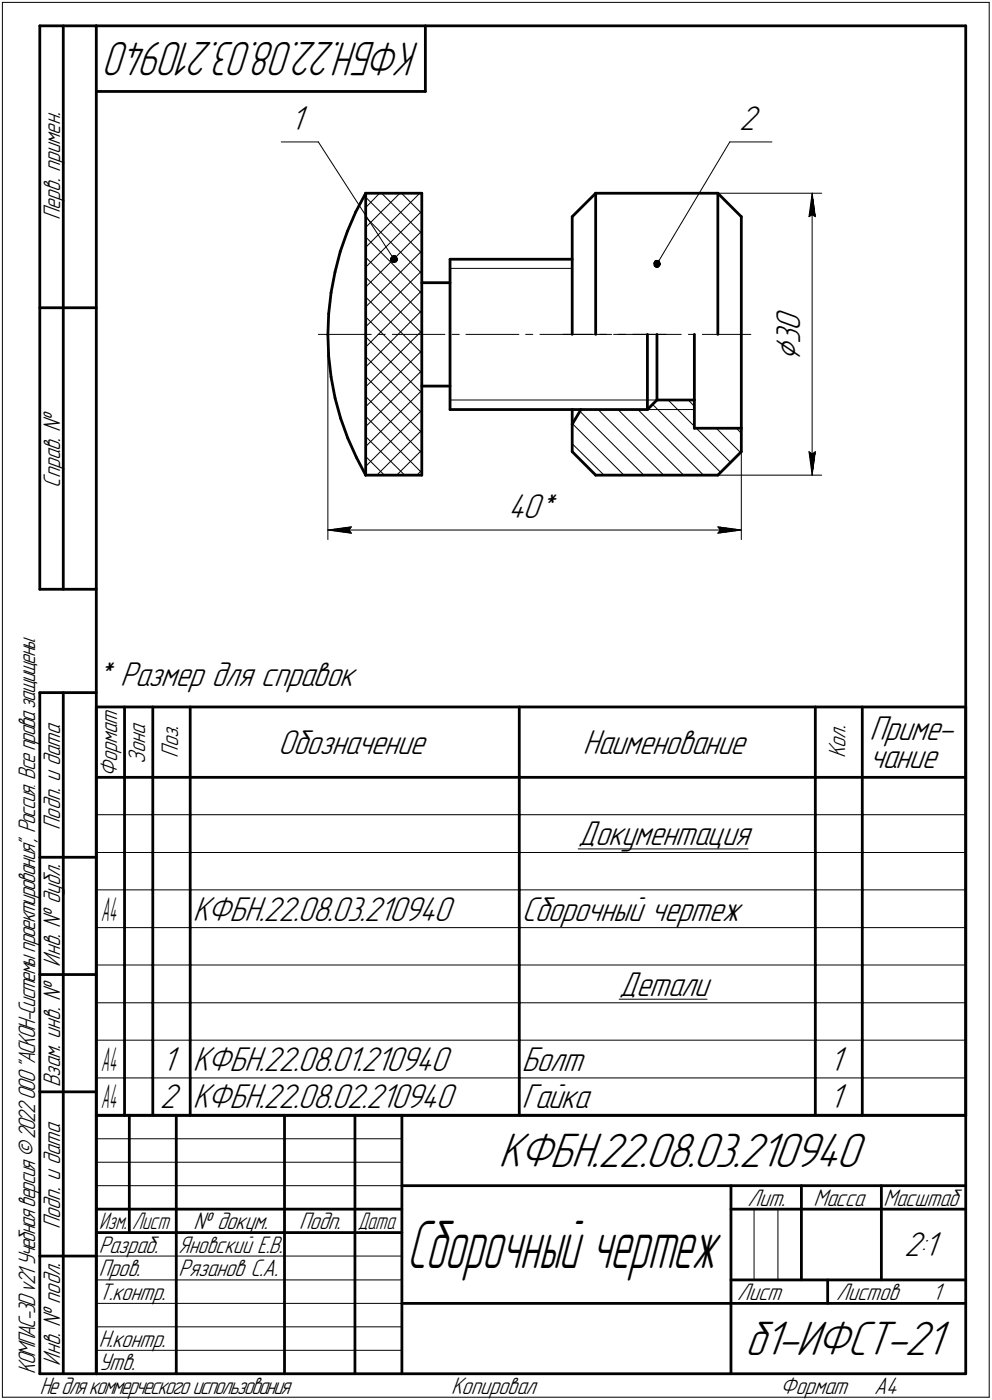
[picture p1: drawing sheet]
<svg xmlns="http://www.w3.org/2000/svg" width="211mm" height="298mm" viewBox="0 0 211 298" stroke-linecap="round" stroke-linejoin="round" font-family="sans-serif">
<g fill="none" stroke="#000" stroke-width=".59">
<path d="M8.5 5.5v120zM8.5 5.5h12zM13.5 5.5v120zM20.5 5.5v287zM20.5 5.5h185zM20.5 19.5h70zM90.5 5.5v14zM205.5 5.5v287zM71.3 57.9l-.9 4.4zM72.4 53.6l-1.1 4.3zM73.9 49.3l-1.5 4.3zM75.7 45.1l-1.8 4.2z"/>
<path d="M77.8 41.1v60.1zM77.8 41.1h11.9zM77.8 41.1l-2.1 4zM89.7 41.1v60.1zM95.8 55.2v32zM95.8 55.2h26zM121.8 46.1l4.9-5zM121.8 46.1v25.1zM126.7 41.1h26zM126.7 41.1v30.1zM152.7 41.1l5 5zM152.7 41.1v30.1z"/>
<path d="M157.7 46.1v45.1zM8.5 65.5h12zM69.8 71.3l.1 4.6zM69.9 66.8l-.1 4.5zM69.9 75.9l.5 4.4zM70.4 62.3l-.5 4.5zM89.7 60.2h6.1zM137.8 71.2v16zM139.8 71.2v14zM147.7 71.2v14zM70.4 80.3l.9 4.5zM71.3 84.8l1.2 4.3z"/>
<path d="M72.5 89.1l1.5 4.2zM74 93.3l1.9 4.2zM75.9 97.5l1.9 3.7zM89.7 82.2h6.1zM95.8 87.2h27.8zM121.8 96.2l4.9 5zM121.8 90.3v5.9zM121.8 87.2v3.1zM123.6 87.2h14.2zM123.6 87.2l-1.8 3.1zM139.8 85.2l-2 2zM139.8 85.2h7.9z"/>
<path d="M147.7 85.2v6zM147.7 91.2h10zM157.7 91.2v5zM157.7 96.2l-5 5zM77.8 101.2h11.9zM126.7 101.2h26zM8.5 125.5h12zM8.5 147.5v145zM8.5 147.5h12zM13.5 147.5v145zM20.5 150.5v87zM20.5 150.5h185z"/>
<path d="M26.5 150.5v15zM32.5 150.5v15zM40.5 150.5v15zM110.5 150.5v15zM173.5 150.5v15zM183.5 150.5v15zM205.5 150.5v87zM20.5 165.5h185zM26.5 165.5v8zM26.5 173.5v8zM32.5 165.5v8zM32.5 173.5v8z"/>
<path d="M40.5 165.5v8zM40.5 173.5v8zM110.5 165.5v8zM110.5 173.5v8zM173.5 165.5v8zM173.5 173.5v8zM183.5 165.5v8zM183.5 173.5v8zM8.5 182.5h12zM26.5 181.5v8zM26.5 189.5v8zM26.5 197.5v8z"/>
<path d="M32.5 181.5v8zM32.5 189.5v8zM32.5 197.5v8zM40.5 181.5v8zM40.5 189.5v8zM40.5 197.5v8zM110.5 181.5v8zM110.5 189.5v8zM110.5 197.5v8zM173.5 181.5v8zM173.5 189.5v8zM173.5 197.5v8z"/>
<path d="M183.5 181.5v8zM183.5 189.5v8zM183.5 197.5v8zM8.5 207.5h12zM26.5 205.5v8zM26.5 213.5v8zM32.5 205.5v8zM32.5 213.5v8zM40.5 205.5v8zM40.5 213.5v8zM110.5 205.5v8zM110.5 213.5v8z"/>
<path d="M173.5 205.5v8zM173.5 213.5v8zM183.5 205.5v8zM183.5 213.5v8zM8.5 232.5h12zM20.5 237.5h185zM20.5 237.5v55zM26.5 221.5v8zM26.5 229.5v8zM27.5 237.5v25zM32.5 221.5v8zM32.5 229.5v8z"/>
<path d="M37.5 237.5v55zM40.5 221.5v8zM40.5 229.5v8zM60.5 237.5v55zM75.5 237.5v55zM85.5 237.5v55zM110.5 221.5v8zM110.5 229.5v8zM173.5 221.5v8zM173.5 229.5v8zM183.5 221.5v8zM183.5 229.5v8z"/>
<path d="M20.5 257.5h65zM85.5 252.5h120zM155.5 252.5v40zM155.5 257.5h15zM170.5 252.5v20zM170.5 257.5h35zM187.5 252.5v20zM8.5 267.5h12zM20.5 262.5h65zM85.5 277.5h70zM155.5 277.5h50zM155.5 272.5h50z"/>
<path d="M176.1 272.5v5zM8.5 292.5h12zM20.5 292.5h185z"/>
</g>
<g fill="none" stroke="#000" stroke-width=".21">
<path d="M.5 .5v297zM.5 .5h210zM210.5 .5v297zM59.9 30.2h7.8zM67.7 30.2l16.1 25zM155.3 30.2l-15.5 26zM155.3 30.2h9zM77.8 56.9l11.9-11.9zM77.8 52.7l11.5-11.6zM77.8 48.4l7.3-7.3zM77.8 42l11.9 11.9zM77.8 46.2l11.9 12.1z"/>
<path d="M77.8 50.5l11.9 12zM77.8 54.8l11.9 11.9zM77.8 59l11.9 12zM80.8 41.1l-3 3.1zM81.2 41.1l8.5 8.6zM85.4 41.1l4.3 4.4zM89.7 41.2h.1M95.8 57.1h26zM152.7 41.1h22.1zM172.1 46.1l.7-.4zM172.8 41.1l.7 5zM172.8 45.7l.7 .4z"/>
<path d="M172.8 41.1l-.7 5zM172.8 41.1v60.1zM67.7 71.2h11.3zM69.8 71.2v43.7zM77.8 69.6l11.9-11.9zM77.8 65.4l11.9-12zM77.8 61.1l11.9-11.9zM77.8 63.2l11.9 12zM77.8 67.5l11.9 11.9zM77.8 71.7l11.9 12zM77.8 75.9l11.9 12zM80.4 71.2h1.6z"/>
<path d="M83.5 71.2h11.2zM89.7 70.4l-11.9 12zM89.7 66.1l-11.9 12zM89.7 61.9l-11.9 12zM96.2 71.2h1.5zM99.1 71.2h11.3zM111.8 71.2h1.6zM114.9 71.2h11.2zM119.8 71.2h10.3zM127.6 71.2h1.4zM130.6 71.2h11.1zM131.6 71.2h1.5z"/>
<path d="M134.6 71.2h10.3zM146.5 71.2h1.4zM149.4 71.2h10.4zM77.8 99.3l11.9-11.9zM77.8 90.8l11.9-11.9zM77.8 86.6l11.9-11.9zM77.8 80.2l11.9 11.9zM77.8 84.4l11.9 12zM77.8 88.6l11.9 12.1zM77.8 93l8.3 8.2zM77.8 97.2l4 4zM89.7 83.1l-11.9 12z"/>
<path d="M95.8 85.2h44zM121.8 94.5l6.7 6.7zM121.8 90.3l11 10.9zM123.4 87.5l13.6 13.7zM127.3 87.2l13.9 14zM131.5 87.2l14 14zM135.7 87.2l14 14zM137.8 87.2h9.9zM138.9 86.1l14.4 14.5zM142.2 85.2l5.5 5.6zM146.5 85.2l1.2 1.3zM148.2 91.2l7.2 7.3z"/>
<path d="M152.4 91.2l5.2 5.2zM156.7 91.2l1 1.1zM157.7 96.2v18.7zM172.1 96.2l.7 5zM172.1 96.2l.7 .5zM172.8 96.7l.7-.5zM173.5 96.2l-.7 5zM69.8 112.9l5-.7zM69.8 112.9l5 .6zM69.8 112.9h87.9zM74.3 112.9l.5 .6zM74.8 112.2l-.5 .7z"/>
<path d="M80.2 101.2l9.5-9.6zM84.4 101.2l5.3-5.4zM89.7 100.1l-1 1.1zM152.7 101.2h22.1zM152.7 113.5l5-.6zM152.7 112.2l.5 .7zM152.7 112.2l5 .7zM153.2 112.9l-.5 .6zM20.5 173.5h6zM26.5 173.5h6zM32.5 173.5h8zM40.5 173.5h70z"/>
<path d="M110.5 173.5h63zM173.5 173.5h10zM183.5 173.5h22zM20.5 181.5h6zM20.5 189.5h6zM20.5 197.5h6zM26.5 181.5h6zM26.5 189.5h6zM26.5 197.5h6zM32.5 181.5h8zM32.5 189.5h8zM32.5 197.5h8z"/>
<path d="M40.5 181.5h70zM40.5 189.5h70zM40.5 197.5h70zM110.5 181.5h63zM110.5 189.5h63zM110.5 197.5h63zM123 180.8h36.2zM173.5 181.5h10zM173.5 189.5h10zM173.5 197.5h10zM183.5 181.5h22zM183.5 189.5h22z"/>
<path d="M183.5 197.5h22zM20.5 205.5h6zM20.5 213.5h6zM26.5 205.5h6zM26.5 213.5h6zM32.5 205.5h8zM32.5 213.5h8zM40.5 205.5h70zM40.5 213.5h70zM110.5 205.5h63zM110.5 213.5h63zM131.7 212.8h18.8z"/>
<path d="M173.5 205.5h10zM173.5 213.5h10zM183.5 205.5h22zM183.5 213.5h22zM20.5 221.5h6zM20.5 229.5h6zM26.5 221.5h6zM26.5 229.5h6zM32.5 221.5h8zM32.5 229.5h8zM40.5 221.5h70zM40.5 229.5h70z"/>
<path d="M110.5 221.5h63zM110.5 229.5h63zM173.5 221.5h10zM173.5 229.5h10zM183.5 221.5h22zM183.5 229.5h22zM20.5 247.5h65zM20.5 252.5h65zM20.5 242.5h65zM160.4 257.5v15zM165.5 257.5v15zM20.5 267.5h65z"/>
<path d="M20.5 272.5h65zM20.5 277.5h65zM.5 297.5h210zM20.5 282.5h65zM20.5 287.5h65z"/>
</g>
<g fill="#fff" stroke="#fff" stroke-width=".21">
<path d="M108.1 104.7h11.4zM108.1 104.8h11.4zM108.1 104.9h11.4zM108.1 105h11.4zM108.1 105.1h11.4zM108.1 105.2h11.4zM108.1 105.2h11.4zM108.1 105.3h11.4zM108.1 105.4h11.4zM108.1 105.5h11.4zM108.1 105.6h11.4zM108.1 105.7h11.4zM108.1 105.7h11.4zM108.1 105.8h11.4zM108.1 105.9h11.4zM108.1 106h11.4zM108.1 106.1h11.4zM108.1 106.2h11.4zM108.1 106.3h11.4zM108.1 106.3h11.4zM108.1 106.4h11.4zM108.1 106.5h11.4zM108.1 106.6h11.4zM108.1 106.7h11.4zM108.1 106.8h11.4zM108.1 106.8h11.4zM108.1 106.9h11.4zM108.1 107h11.4zM108.1 107.1h11.4zM108.1 107.2h11.4zM108.1 107.3h11.4zM108.1 107.4h11.4zM108.1 107.4h11.4zM108.1 107.5h11.4zM108.1 107.6h11.4zM108.1 107.7h11.4zM108.1 107.8h11.4zM108.1 107.9h11.4zM108.1 107.9h11.4zM108.1 108h11.4zM108.1 108.1h11.4zM108.1 108.2h11.4zM108.1 108.3h11.4zM108.1 108.4h11.4zM108.1 108.5h11.4zM108.1 108.5h11.4zM108.1 108.6h11.4zM108.1 108.7h11.4zM108.1 108.8h11.4zM108.1 108.9h11.4zM108.1 109h11.4zM108.1 109.1h11.4zM108.1 109.1h11.4zM108.1 109.2h11.4zM108.1 109.3h11.4zM108.1 109.4h11.4zM108.1 109.5h11.4zM108.1 109.6h11.4zM108.1 109.6h11.4zM108.1 109.7h11.4zM108.1 109.8h11.4zM108.1 109.9h11.4zM108.1 110h11.4zM108.1 110.1h11.4zM108.1 110.2h11.4zM108.1 110.2h11.4zM108.1 110.3h11.4zM108.1 110.4h11.4zM108.1 110.5h11.4zM108.1 110.6h11.4zM108.1 110.7h11.4zM108.1 110.7h11.4zM108.1 110.8h11.4zM108.1 110.9h11.4zM108.1 111h11.4zM108.1 111.1h11.4zM108.1 111.2h11.4zM108.1 111.3h11.4zM108.1 111.3h11.4zM108.1 111.4h11.4zM108.1 111.5h11.4zM108.1 111.6h11.4zM108.1 111.7h11.4zM108.1 111.8h11.4z"/>
<path d="M74.6 111.8h.7zM73.8 111.8h1.5zM73.1 111.9h2.2zM72.3 112h3zM71.5 112.1h3.8zM71.4 112.2h3.9zM71.2 112.3h4.1zM71 112.4h4.3zM70.8 112.4h4.5zM70.6 112.5h4.7zM70.4 112.6h4.9zM70.2 112.7h5.1zM70 112.8h5.3zM69.8 112.9h5.5zM70 112.9h5.3zM70.2 113h5.1zM70.4 113.1h4.9zM70.6 113.2h4.7zM70.8 113.3h4.5zM71 113.4h4.3zM71.2 113.5h4.1zM71.4 113.5h3.9zM71.5 113.6h3.8zM72.2 113.7h3.1zM72.8 113.8h2.5zM73.4 113.9h1.9zM74.1 114h1.2zM74.7 114h.6z"/>
<path d="M152.3 111.8h.8zM152.3 111.8h1.5zM152.3 111.9h2.2zM152.3 112h3zM152.3 112.1h3.7zM152.3 112.2h3.9zM152.3 112.3h4.1zM152.3 112.4h4.2zM152.3 112.4h4.5zM152.3 112.5h4.7zM152.3 112.6h4.8zM152.3 112.7h5.1zM152.3 112.8h5.3zM152.3 112.9h5.4zM152.3 112.9h5.3zM152.3 113h5.1zM152.3 113.1h4.8zM152.3 113.2h4.7zM152.3 113.3h4.5zM152.3 113.4h4.2zM152.3 113.5h4.1zM152.3 113.5h3.9zM152.3 113.6h3.7zM152.3 113.7h3.1zM152.3 113.8h2.5zM152.3 113.9h1.9zM152.3 114h1.3zM152.3 114h.7z"/>
<path d="M164.5 65.6h7.3zM164.5 65.7h7.3zM164.5 65.8h7.3zM164.5 65.9h7.3zM164.5 66h7.3zM164.5 66h7.3zM164.5 66.1h7.3zM164.5 66.2h7.3zM164.5 66.3h7.3zM164.5 66.4h7.3zM164.5 66.5h7.3zM164.5 66.5h7.3zM164.5 66.6h7.3zM164.5 66.7h7.3zM164.5 66.8h7.3zM164.5 66.9h7.3zM164.5 67h7.3zM164.5 67.1h7.3zM164.5 67.1h7.3zM164.5 67.2h7.3zM164.5 67.3h7.3zM164.5 67.4h7.3zM164.5 67.5h7.3zM164.5 67.6h7.3zM164.5 67.6h7.3zM164.5 67.7h7.3zM164.5 67.8h7.3zM164.5 67.9h7.3zM164.5 68h7.3zM164.5 68.1h7.3zM164.5 68.2h7.3zM164.5 68.2h7.3zM164.5 68.3h7.3zM164.5 68.4h7.3zM164.5 68.5h7.3zM164.5 68.6h7.3zM164.5 68.7h7.3zM164.5 68.7h7.3zM164.5 68.8h7.3zM164.5 68.9h7.3zM164.5 69h7.3zM164.5 69.1h7.3zM164.5 69.2h7.3zM164.5 69.3h7.3zM164.5 69.3h7.3zM164.5 69.4h7.3zM164.5 69.5h7.3zM164.5 69.6h7.3zM164.5 69.7h7.3zM164.5 69.8h7.3zM164.5 69.8h7.3zM164.5 69.9h7.3zM164.5 70h7.3zM164.5 70.1h7.3zM164.5 70.2h7.3zM164.5 70.3h7.3zM164.5 70.4h7.3zM164.5 70.4h7.3zM164.5 70.5h7.3zM164.5 70.6h7.3zM164.5 70.7h7.3zM164.5 70.8h7.3zM164.5 70.9h7.3zM164.5 71h7.3zM164.5 71h7.3zM164.5 71.1h7.3zM164.5 71.2h7.3zM164.5 71.3h7.3zM164.5 71.4h7.3zM164.5 71.5h7.3zM164.5 71.5h7.3zM164.5 71.6h7.3zM164.5 71.7h7.3zM164.5 71.8h7.3zM164.5 71.9h7.3zM164.5 72h7.3zM164.5 72.1h7.3zM164.5 72.1h7.3zM164.5 72.2h7.3zM164.5 72.3h7.3zM164.5 72.4h7.3zM164.5 72.5h7.3zM164.5 72.6h7.3zM164.5 72.6h7.3zM164.5 72.7h7.3zM164.5 72.8h7.3zM164.5 72.9h7.3zM164.5 73h7.3zM164.5 73.1h7.3zM164.5 73.2h7.3zM164.5 73.2h7.3zM164.5 73.3h7.3zM164.5 73.4h7.3zM164.5 73.5h7.3zM164.5 73.6h7.3zM164.5 73.7h7.3zM164.5 73.7h7.3zM164.5 73.8h7.3zM164.5 73.9h7.3zM164.5 74h7.3zM164.5 74.1h7.3zM164.5 74.2h7.3zM164.5 74.3h7.3zM164.5 74.3h7.3zM164.5 74.4h7.3zM164.5 74.5h7.3zM164.5 74.6h7.3zM164.5 74.7h7.3zM164.5 74.8h7.3zM164.5 74.8h7.3zM164.5 74.9h7.3zM164.5 75h7.3zM164.5 75.1h7.3zM164.5 75.2h7.3zM164.5 75.3h7.3zM164.5 75.4h7.3zM164.5 75.4h7.3zM164.5 75.5h7.3zM164.5 75.6h7.3zM164.5 75.7h7.3zM164.5 75.8h7.3zM164.5 75.9h7.3zM164.5 75.9h7.3zM164.5 76h7.3zM164.5 76.1h7.3zM164.5 76.2h7.3zM164.5 76.3h7.3zM164.5 76.4h7.3zM164.5 76.5h7.3zM164.5 76.5h7.3zM164.5 76.6h7.3zM164.5 76.7h7.3z"/>
<path d="M172.7 41.4h.3zM172.7 41.5h.3zM172.6 41.6h.5zM172.6 41.7h.5zM172.6 41.7h.5zM172.6 41.8h.5zM172.6 41.9h.5zM172.5 42h.7zM172.5 42.1h.7zM172.4 42.2h.9zM172.4 42.2h.9zM172.3 42.3h1zM172.3 42.4h1.1zM172.3 42.5h1.1zM172.2 42.6h1.3zM172.2 42.7h1.3zM172.1 42.8h1.5zM172.1 42.8h1.5zM172 42.9h1.6zM172 43h1.7zM172 43.1h1.7zM172 43.2h1.7zM172 43.3h1.7zM172 43.3h1.7zM172 43.4h1.7zM172 43.5h1.7zM172 43.6h1.7zM172 43.7h1.7zM172 43.8h1.7zM172 43.9h1.7zM172 43.9h1.7zM172 44h1.7zM172 44.1h1.7zM172 44.2h1.8zM172 44.3h1.8zM172 44.4h1.8zM171.9 44.4h1.9zM171.9 44.5h1.9zM171.9 44.6h1.9zM171.9 44.7h1.9zM171.9 44.8h1.9zM171.9 44.9h2zM171.9 45h2zM171.9 45h2zM171.9 45.1h2zM171.8 45.2h2.1zM171.8 45.3h2.1zM171.8 45.4h2.1zM171.8 45.5h2.2zM171.8 45.6h2.2zM171.8 45.6h2.2zM171.8 45.7h2.2zM171.8 45.8h2.2zM171.8 45.9h2.2zM171.7 46h2.3zM171.7 46.1h2.4zM171.7 46.1h2.4zM171.7 46.2h2.4zM171.7 46.3h2.4zM171.7 46.4h2.4zM171.7 46.5h2.4zM171.7 46.6h2.4z"/>
<path d="M171.6 95.7h2.5zM171.7 95.8h2.4zM171.7 95.8h2.4zM171.7 95.9h2.4zM171.7 96h2.4zM171.7 96.1h2.4zM171.7 96.2h2.4zM171.7 96.3h2.4zM171.7 96.4h2.3zM171.8 96.4h2.2zM171.8 96.5h2.2zM171.8 96.6h2.2zM171.8 96.7h2.2zM171.8 96.8h2.2zM171.8 96.9h2.2zM171.8 96.9h2.1zM171.8 97h2.1zM171.8 97.1h2.1zM171.9 97.2h2zM171.9 97.3h2zM171.9 97.4h2zM171.9 97.5h2zM171.9 97.5h1.9zM171.9 97.6h1.9zM171.9 97.7h1.9zM171.9 97.8h1.9zM171.9 97.9h1.9zM172 98h1.8zM172 98h1.8zM172 98.1h1.8zM172 98.2h1.7zM172 98.3h1.7zM172 98.4h1.7zM172 98.5h1.7zM172 98.6h1.7zM172 98.6h1.7zM172 98.7h1.7zM172 98.8h1.7zM172 98.9h1.7zM172 99h1.7zM172 99.1h1.7zM172 99.1h1.7zM172 99.2h1.7zM172 99.3h1.7zM172 99.4h1.6zM172.1 99.5h1.5zM172.1 99.6h1.5zM172.2 99.7h1.3zM172.2 99.7h1.3zM172.3 99.8h1.1zM172.3 99.9h1.1zM172.3 100h1zM172.4 100.1h.9zM172.4 100.2h.9zM172.5 100.2h.7zM172.5 100.3h.7zM172.6 100.4h.5zM172.6 100.5h.5zM172.6 100.6h.5zM172.6 100.7h.5zM172.6 100.8h.5zM172.7 100.8h.3zM172.7 100.9h.3z"/>
<path d="M61.8 22.1h4zM61.8 22.2h4zM61.8 22.3h4zM61.8 22.4h4zM61.8 22.4h4zM61.8 22.5h4zM61.8 22.6h4zM61.8 22.7h4zM61.8 22.8h4zM61.8 22.9h4zM61.8 22.9h4zM61.8 23h4zM61.8 23.1h4zM61.8 23.2h4zM61.8 23.3h4zM61.8 23.4h4zM61.8 23.5h4zM61.8 23.5h4zM61.8 23.6h4zM61.8 23.7h4zM61.8 23.8h4zM61.8 23.9h4zM61.8 24h4zM61.8 24h4zM61.8 24.1h4zM61.8 24.2h4zM61.8 24.3h4zM61.8 24.4h4zM61.8 24.5h4zM61.8 24.6h4zM61.8 24.6h4zM61.8 24.7h4zM61.8 24.8h4zM61.8 24.9h4zM61.8 25h4zM61.8 25.1h4zM61.8 25.1h4zM61.8 25.2h4zM61.8 25.3h4zM61.8 25.4h4zM61.8 25.5h4zM61.8 25.6h4zM61.8 25.7h4zM61.8 25.7h4zM61.8 25.8h4zM61.8 25.9h4zM61.8 26h4zM61.8 26.1h4zM61.8 26.2h4zM61.8 26.2h4zM61.8 26.3h4zM61.8 26.4h4zM61.8 26.5h4zM61.8 26.6h4zM61.8 26.7h4zM61.8 26.8h4zM61.8 26.8h4zM61.8 26.9h4zM61.8 27h4zM61.8 27.1h4zM61.8 27.2h4zM61.8 27.3h4zM61.8 27.3h4zM61.8 27.4h4zM61.8 27.5h4zM61.8 27.6h4zM61.8 27.7h4zM61.8 27.8h4zM61.8 27.9h4zM61.8 27.9h4zM61.8 28h4zM61.8 28.1h4zM61.8 28.2h4zM61.8 28.3h4zM61.8 28.4h4zM61.8 28.4h4zM61.8 28.5h4zM61.8 28.6h4zM61.8 28.7h4zM61.8 28.8h4zM61.8 28.9h4zM61.8 29h4zM61.8 29h4zM61.8 29.1h4z"/>
<path d="M157.3 22.1h5zM157.3 22.2h5zM157.3 22.3h5zM157.3 22.4h5zM157.3 22.4h5zM157.3 22.5h5zM157.3 22.6h5zM157.3 22.7h5zM157.3 22.8h5zM157.3 22.9h5zM157.3 22.9h5zM157.3 23h5zM157.3 23.1h5zM157.3 23.2h5zM157.3 23.3h5zM157.3 23.4h5zM157.3 23.5h5zM157.3 23.5h5zM157.3 23.6h5zM157.3 23.7h5zM157.3 23.8h5zM157.3 23.9h5zM157.3 24h5zM157.3 24h5zM157.3 24.1h5zM157.3 24.2h5zM157.3 24.3h5zM157.3 24.4h5zM157.3 24.5h5zM157.3 24.6h5zM157.3 24.6h5zM157.3 24.7h5zM157.3 24.8h5zM157.3 24.9h5zM157.3 25h5zM157.3 25.1h5zM157.3 25.1h5zM157.3 25.2h5zM157.3 25.3h5zM157.3 25.4h5zM157.3 25.5h5zM157.3 25.6h5zM157.3 25.7h5zM157.3 25.7h5zM157.3 25.8h5zM157.3 25.9h5zM157.3 26h5zM157.3 26.1h5zM157.3 26.2h5zM157.3 26.2h5zM157.3 26.3h5zM157.3 26.4h5zM157.3 26.5h5zM157.3 26.6h5zM157.3 26.7h5zM157.3 26.8h5zM157.3 26.8h5zM157.3 26.9h5zM157.3 27h5zM157.3 27.1h5zM157.3 27.2h5zM157.3 27.3h5zM157.3 27.3h5zM157.3 27.4h5zM157.3 27.5h5zM157.3 27.6h5zM157.3 27.7h5zM157.3 27.8h5zM157.3 27.9h5zM157.3 27.9h5zM157.3 28h5zM157.3 28.1h5zM157.3 28.2h5zM157.3 28.3h5zM157.3 28.4h5zM157.3 28.4h5zM157.3 28.5h5zM157.3 28.6h5zM157.3 28.7h5zM157.3 28.8h5zM157.3 28.9h5zM157.3 29h5zM157.3 29h5zM157.3 29.1h5z"/>
</g>
<g fill="#000" stroke="#000" stroke-width=".21">
<path d="M83.6 54.4h.6zM83.4 54.5h.8zM83.4 54.6h.9zM83.3 54.7h1.1zM83.2 54.8h1.3zM83.1 54.9h1.4zM83.1 54.9h1.5zM83.1 55h1.5zM83.1 55.1h1.5zM83.1 55.2h1.5zM83.1 55.3h1.5zM83.1 55.4h1.5zM83.1 55.5h1.5zM83.1 55.5h1.4zM83.2 55.6h1.3zM83.3 55.7h1.1zM83.3 55.8h1zM83.6 55.9h.5z"/>
<path d="M139.5 55.5h.7zM139.4 55.5h.9zM139.2 55.6h1.2zM139.2 55.7h1.2zM139.2 55.8h1.3zM139.1 55.9h1.4zM139.1 56h1.4zM139 56h1.5zM139.1 56.1h1.4zM139.1 56.2h1.4zM139.1 56.3h1.4zM139.1 56.4h1.4zM139.1 56.5h1.4zM139.1 56.6h1.4zM139.2 56.6h1.2zM139.3 56.7h1zM139.4 56.8h.8zM139.4 56.9h.7z"/>
<path d="M172.6 42.4h.2zM172.6 42.5h.2zM172.6 42.6h.2zM172.6 42.7h.2zM172.6 42.8h.2zM172.6 42.8h.2zM172.6 42.9h.2zM172.6 43h.2zM172.6 43.1h.2zM172.6 43.2h.2zM172.6 43.3h.2zM172.6 43.3h.2zM172.6 43.4h.2zM172.6 43.5h.2zM172.6 43.6h.2zM172.5 43.7h.3zM172.5 43.8h.3zM172.5 43.9h.3zM172.5 43.9h.3zM172.5 44h.3zM172.5 44.1h.3zM172.5 44.2h.3zM172.4 44.3h.4zM172.4 44.4h.4zM172.4 44.4h.4zM172.4 44.5h.4zM172.4 44.6h.4zM172.4 44.7h.4zM172.4 44.8h.4zM172.4 44.9h.4zM172.3 45h.5zM172.3 45h.5zM172.3 45.1h.5zM172.3 45.2h.5zM172.3 45.3h.5zM172.3 45.4h.5zM172.3 45.5h.5zM172.2 45.6h.6zM172.2 45.6h.6zM172.2 45.7h.6zM172.2 45.8h.5zM172.2 45.9h.4zM172.2 46h.3z"/>
<path d="M172.8 41.8h.2zM172.8 41.9h.2zM172.8 42h.2zM172.8 42.1h.2zM172.8 42.2h.2zM172.8 42.2h.2zM172.8 42.3h.2zM172.8 42.4h.3zM172.8 42.5h.3zM172.8 42.6h.3zM172.8 42.7h.3zM172.8 42.8h.3zM172.8 42.8h.3zM172.8 42.9h.3zM172.8 43h.3zM172.8 43.1h.3zM172.8 43.2h.3zM172.8 43.3h.3zM172.8 43.3h.3zM172.8 43.4h.3zM172.8 43.5h.3zM172.8 43.6h.3zM172.8 43.7h.4zM172.8 43.8h.4zM172.8 43.9h.4zM172.8 43.9h.4zM172.8 44h.4zM172.8 44.1h.4zM172.8 44.2h.4zM172.8 44.3h.5zM172.8 44.4h.5zM172.8 44.4h.5zM172.8 44.5h.5zM172.8 44.6h.5zM172.8 44.7h.5zM172.8 44.8h.5zM172.8 44.9h.5zM172.8 45h.6zM172.8 45h.6zM172.8 45.1h.6zM172.8 45.2h.6zM172.8 45.3h.6zM172.8 45.4h.6zM172.8 45.5h.6zM172.8 45.6h.7zM172.8 45.6h.7zM172.8 45.7h.7zM173 45.8h.5zM173.1 45.9h.4zM173.2 46h.3z"/>
<path d="M172.2 96.4h.2zM172.2 96.4h.3zM172.2 96.5h.4zM172.2 96.6h.5zM172.2 96.7h.6zM172.2 96.8h.6zM172.3 96.9h.5zM172.3 96.9h.5zM172.3 97h.5zM172.3 97.1h.5zM172.3 97.2h.5zM172.3 97.3h.5zM172.3 97.4h.5zM172.4 97.5h.4zM172.4 97.5h.4zM172.4 97.6h.4zM172.4 97.7h.4zM172.4 97.8h.4zM172.4 97.9h.4zM172.4 98h.4zM172.4 98h.4zM172.5 98.1h.3zM172.5 98.2h.3zM172.5 98.3h.3zM172.5 98.4h.3zM172.5 98.5h.3zM172.5 98.6h.3zM172.5 98.6h.3zM172.6 98.7h.2zM172.6 98.8h.2zM172.6 98.9h.2zM172.6 99h.2zM172.6 99.1h.2zM172.6 99.1h.2zM172.6 99.2h.2zM172.6 99.3h.2zM172.6 99.4h.2zM172.6 99.5h.2zM172.6 99.6h.2zM172.6 99.7h.2zM172.6 99.7h.2zM172.6 99.8h.2zM172.6 99.9h.2z"/>
<path d="M173.3 96.4h.2zM173.1 96.4h.4zM173.1 96.5h.4zM173 96.6h.5zM172.8 96.7h.7zM172.8 96.8h.7zM172.8 96.9h.6zM172.8 96.9h.6zM172.8 97h.6zM172.8 97.1h.6zM172.8 97.2h.6zM172.8 97.3h.6zM172.8 97.4h.6zM172.8 97.5h.5zM172.8 97.5h.5zM172.8 97.6h.5zM172.8 97.7h.5zM172.8 97.8h.5zM172.8 97.9h.5zM172.8 98h.5zM172.8 98h.5zM172.8 98.1h.4zM172.8 98.2h.4zM172.8 98.3h.4zM172.8 98.4h.4zM172.8 98.5h.4zM172.8 98.6h.4zM172.8 98.6h.4zM172.8 98.7h.3zM172.8 98.8h.3zM172.8 98.9h.3zM172.8 99h.3zM172.8 99.1h.3zM172.8 99.1h.3zM172.8 99.2h.3zM172.8 99.3h.3zM172.8 99.4h.3zM172.8 99.5h.3zM172.8 99.6h.3zM172.8 99.7h.3zM172.8 99.7h.3zM172.8 99.8h.3zM172.8 99.9h.3zM172.8 100h.2zM172.8 100.1h.2zM172.8 100.2h.2zM172.8 100.2h.2zM172.8 100.3h.2zM172.8 100.4h.2zM172.8 100.5h.2z"/>
<path d="M69.8 112.9h4.5zM70.4 112.9h3.9zM71 113h3.4zM71.7 113.1h2.8zM72.3 113.2h2.2zM72.9 113.3h1.7zM73.6 113.4h1.1zM74.2 113.5h.6z"/>
<path d="M74.2 112.3h.6zM73.6 112.4h1.1zM72.9 112.4h1.7zM72.3 112.5h2.2zM71.7 112.6h2.8zM71 112.7h3.4zM70.4 112.8h3.9z"/>
<path d="M152.8 112.3h.6zM152.9 112.4h1.1zM153 112.4h1.7zM153 112.5h2.3zM153.1 112.6h2.8zM153.2 112.7h3.3zM153.2 112.8h3.9z"/>
<path d="M153.2 112.9h4.5zM153.2 112.9h3.9zM153.2 113h3.3zM153.1 113.1h2.8zM153 113.2h2.3zM153 113.3h1.7zM152.9 113.4h1.1zM152.8 113.5h.6z"/>
</g>
<text font-size="15.1" x="86.5" y="270.1">Сборочный чертеж</text>
<g font-size="10.9">
<text x="106.1" y="248.5">КФБН.22.08.03.210940</text>
<text x="158.6" y="288.5">б1-ИФСТ-21</text>
</g>
<text font-size="10.8" x="89.3" y="9" transform="rotate(-180 89.3 9)">КФБН.22.08.03.210940</text>
<text font-size="8.5" x="170.2" y="76.8" transform="rotate(-90 170.2 76.8)">Ç</text>
<g font-size="7.8">
<text x="61.8" y="27.7">1</text>
<text x="157.3" y="27.7">2</text>
<text x="170.2" y="70.6" transform="rotate(-90 170.2 70.6)">0</text>
<text x="170.2" y="73.3" transform="rotate(-90 170.2 73.3)">3</text>
<text x="108.1" y="110.3">40*</text>
<text x="20.3" y="146.1">* Размер для справок</text>
<text x="59.2" y="160.5">Обозначение</text>
<text x="124" y="160.5">Наименование</text>
<text x="185" y="157.6">Приме-</text>
<text x="185" y="163.5">чание</text>
<text x="123" y="180">Документация</text>
<text x="41" y="196">КФБН.22.08.03.210940</text>
<text x="111" y="196">Сборочный чертеж</text>
<text x="131.8" y="212">Детали</text>
<text x="34.5" y="228">1</text>
<text x="41" y="228">КФБН.22.08.01.210940</text>
<text x="111" y="228">Болт</text>
<text x="176.5" y="228">1</text>
<text x="34" y="236">2</text>
<text x="41" y="236">КФБН.22.08.02.210940</text>
<text x="111" y="236">Гайка</text>
<text x="176.5" y="236">1</text>
<text x="192.4" y="267.5">2:1</text>
</g>
<g font-size="7.4">
<text x="21.5" y="196">А4</text>
<text x="21.5" y="228">А4</text>
<text x="21.5" y="236">А4</text>
</g>
<g font-size="5.4">
<text x="12.8" y="46.9" transform="rotate(-90 12.8 46.9)">Перв. примен.</text>
<text x="12.8" y="103.8" transform="rotate(-90 12.8 103.8)">Справ. №</text>
<text x="37.9" y="161.4" transform="rotate(-90 37.9 161.4)">Поз.</text>
<text x="179.9" y="161.4" transform="rotate(-90 179.9 161.4)">Кол.</text>
<text x="24.9" y="165.5" transform="rotate(-90 24.9 165.5)">Формат</text>
<text x="30.9" y="162.7" transform="rotate(-90 30.9 162.7)">Зона</text>
<text x="12.8" y="176.7" transform="rotate(-90 12.8 176.7)">Подп. и дата</text>
<text x="12.8" y="205.8" transform="rotate(-90 12.8 205.8)">Инв. № дубл.</text>
<text x="12.8" y="231.6" transform="rotate(-90 12.8 231.6)">Взам. инв. №</text>
<text x="159.1" y="256.8">Лит.</text>
<text x="173.1" y="256.8">Масса</text>
<text x="188" y="256.8">Масштаб</text>
<text x="12.8" y="261.7" transform="rotate(-90 12.8 261.7)">Подп. и дата</text>
<text x="41.2" y="261.8">№ докум.</text>
<text x="63.6" y="261.8">Подп.</text>
<text x="21" y="266.8">Разраб.</text>
<text x="38" y="266.8">Яновский Е.В.</text>
<text x="21" y="271.8">Пров.</text>
<text x="38" y="271.8">Рязанов С.А.</text>
<text x="21" y="276.8">Т.контр.</text>
<text x="156.9" y="276.8">Лист</text>
<text x="177.9" y="276.8">Листов</text>
<text x="198.4" y="276.8">1</text>
<text x="21" y="286.8">Н.контр.</text>
<text x="7.5" y="292.5" transform="rotate(-90 7.5 292.5)">КОМПАС-3Dv21 Учебнаяверсия©2022ООО&quot;АСКОН-Системыпроектирования&quot;, Россия. Всеправазащищены.</text>
<text x="12.8" y="290.8" transform="rotate(-90 12.8 290.8)">Инв. № подл.</text>
<text x="21" y="291.8">Утв.</text>
<text x="8.5" y="296.7">Недлякоммерческогоиспользования</text>
<text x="96" y="296.8">Копировал</text>
<text x="166" y="296.8">Формат</text>
<text x="186" y="296.8">A4</text>
</g>
<g font-size="5.3">
<text x="21.1" y="261.8">Изм.</text>
<text x="28.1" y="261.8">Лист</text>
<text x="76.1" y="261.8">Дата</text>
</g>
</svg>
